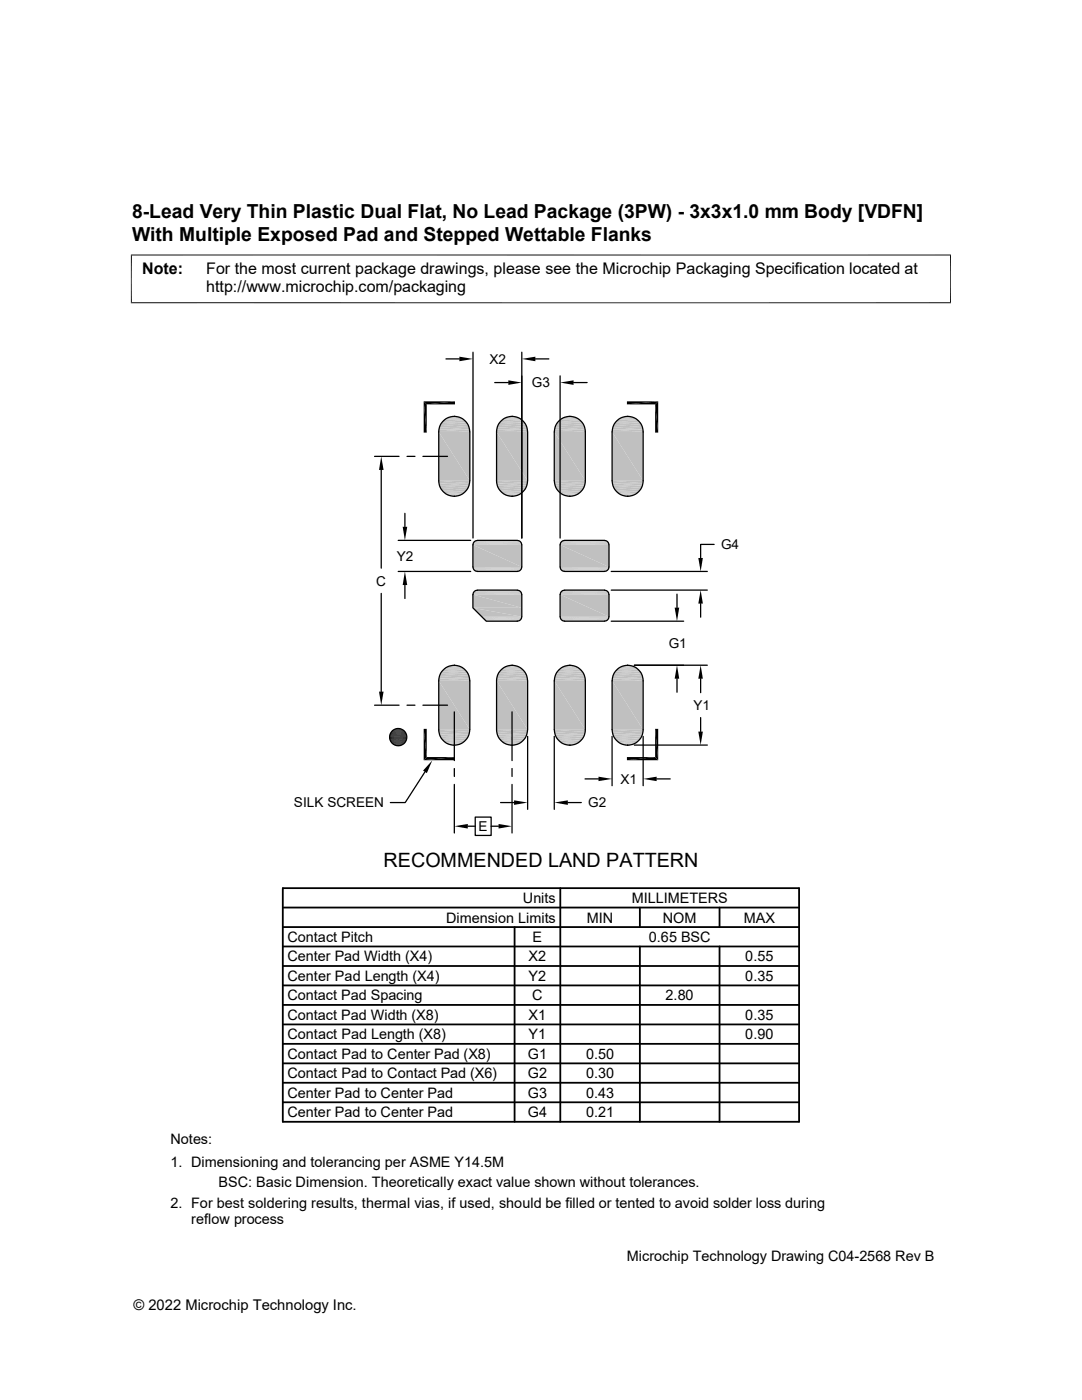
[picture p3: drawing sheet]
<svg xmlns="http://www.w3.org/2000/svg" width="216mm" height="279mm" viewBox="0 0 216 279" stroke-linecap="round" stroke-linejoin="round" font-family="sans-serif">
<g fill="#c0c0c0">
<path d="M90.2 83.1h.9z"/>
<path d="M101.7 83.1h1z"/>
<path d="M113.2 83.1h1z"/>
<path d="M124.8 83.1h.9z"/>
<path d="M124.3 83.2l.5-.1 1.4 .1z"/>
<path d="M124.8 83.1l1.4 .1z"/>
<path d="M112.8 83.2l.4-.1 1.5 .1z"/>
<path d="M113.2 83.1l1.5 .1z"/>
<path d="M101.2 83.2l.5-.1 1.4 .1z"/>
<path d="M101.7 83.1l1.4 .1z"/>
<path d="M89.7 83.2l.5-.1 1.4 .1z"/>
<path d="M90.2 83.1l1.4 .1z"/>
</g>
<path d="M89.2 83.3h2.9M100.8 83.3h2.8M112.3 83.3h2.8M123.8 83.3h2.8" fill="none" stroke="#c0c0c0" stroke-width=".2"/>
<path d="M88.8 83.6h3.7M100.4 83.6h3.6M111.9 83.6h3.6M123.4 83.6h3.7" fill="none" stroke="#c0c0c0" stroke-width=".25"/>
<path d="M88.5 83.9h4.3M100 83.9h4.4M111.5 83.9h4.4M123 83.9h4.4" fill="none" stroke="#c0c0c0" stroke-width=".32"/>
<path d="M88.1 84.2h5.1M99.7 84.2h5M111.2 84.2h5M122.7 84.2h5" fill="none" stroke="#c0c0c0" stroke-width=".36"/>
<path d="M87.9 84.6h5.5M99.4 84.6h5.5M110.9 84.6h5.6M122.5 84.6h5.5" fill="none" stroke="#c0c0c0" stroke-width=".42"/>
<path d="M87.7 85h5.9M99.2 85h5.9M110.7 85h5.9M122.3 85h5.9" fill="none" stroke="#c0c0c0" stroke-width=".44"/>
<g fill="#c0c0c0">
<path d="M122.3 85.2l6 .5h-6.1z"/>
<path d="M122.3 85.2h5.9l.1 .5z"/>
<path d="M110.7 85.2l6.1 .5h-6.2z"/>
<path d="M110.7 85.2h5.9l.2 .5z"/>
<path d="M99.2 85.2l6 .5h-6.1z"/>
<path d="M99.2 85.2h5.9l.1 .5z"/>
<path d="M87.7 85.2l6 .5h-6.1z"/>
<path d="M87.7 85.2h5.9l.1 .5z"/>
<path d="M122.2 85.7l6.1 .5h-6.2z"/>
<path d="M122.2 85.7h6.1v.5z"/>
<path d="M110.6 85.7l6.2 .5h-6.2z"/>
<path d="M110.6 85.7h6.2v.5z"/>
<path d="M99.1 85.7l6.2 .5h-6.2z"/>
<path d="M99.1 85.7h6.1l.1 .5z"/>
<path d="M87.6 85.7l6.1 .5h-6.2z"/>
<path d="M87.6 85.7h6.1v.5z"/>
<path d="M122.1 86.2l6.2 9.7h-6.2z"/>
<path d="M122.1 86.2h6.2v9.7z"/>
<path d="M110.6 86.2l6.2 9.7h-6.2z"/>
<path d="M110.6 86.2h6.2v9.7z"/>
<path d="M99.1 86.2l6.2 9.7h-6.2z"/>
<path d="M99.1 86.2h6.2v9.7z"/>
<path d="M87.5 86.2l6.2 9.7h-6.2z"/>
<path d="M87.5 86.2h6.2v9.7z"/>
<path d="M122.1 95.9l6.2 .5h-6.1z"/>
<path d="M122.1 95.9h6.2v.5z"/>
<path d="M110.6 95.9l6.2 .5h-6.2z"/>
<path d="M110.6 95.9h6.2v.5z"/>
<path d="M99.1 95.9l6.1 .5h-6.1z"/>
<path d="M99.1 95.9h6.2l-.1 .5z"/>
<path d="M87.5 95.9l6.2 .5h-6.1z"/>
<path d="M87.5 95.9h6.2v.5z"/>
<path d="M122.2 96.4l6 .5h-5.9z"/>
<path d="M122.2 96.4h6.1l-.1 .5z"/>
<path d="M110.6 96.4l6 .5h-5.9z"/>
<path d="M110.6 96.4h6.2l-.2 .5z"/>
<path d="M99.1 96.4l6 .5h-5.9z"/>
<path d="M99.1 96.4h6.1l-.1 .5z"/>
<path d="M87.6 96.4l6 .5h-5.9z"/>
<path d="M87.6 96.4h6.1l-.1 .5z"/>
</g>
<path d="M87.7 97.1h5.9M99.2 97.1h5.9M110.7 97.1h5.9M122.3 97.1h5.9" fill="none" stroke="#c0c0c0" stroke-width=".44"/>
<path d="M87.9 97.6h5.5M99.4 97.6h5.5M110.9 97.6h5.6M122.5 97.6h5.5" fill="none" stroke="#c0c0c0" stroke-width=".42"/>
<path d="M88.1 98h5.1M99.7 98h5M111.2 98h5M122.7 98h5" fill="none" stroke="#c0c0c0" stroke-width=".36"/>
<path d="M88.5 98.3h4.3M100 98.3h4.4M111.5 98.3h4.4M123 98.3h4.4" fill="none" stroke="#c0c0c0" stroke-width=".32"/>
<path d="M88.8 98.6h3.7M100.4 98.6h3.6M111.9 98.6h3.6M123.4 98.6h3.7" fill="none" stroke="#c0c0c0" stroke-width=".25"/>
<path d="M89.2 98.8h2.9M100.8 98.8h2.8M112.3 98.8h2.8M123.8 98.8h2.8" fill="none" stroke="#c0c0c0" stroke-width=".2"/>
<g fill="#c0c0c0">
<path d="M90.2 99h.9z"/>
<path d="M101.7 99h1z"/>
<path d="M113.2 99h1z"/>
<path d="M124.8 99h.9z"/>
<path d="M124.3 98.9l1.4 .1z"/>
<path d="M124.3 98.9h1.9l-.5 .1z"/>
<path d="M112.8 98.9l1.4 .1z"/>
<path d="M112.8 98.9h1.9l-.5 .1z"/>
<path d="M101.2 98.9l1.5 .1z"/>
<path d="M101.2 98.9h1.9l-.4 .1z"/>
<path d="M89.7 98.9l1.4 .1z"/>
<path d="M89.7 98.9h1.9l-.5 .1z"/>
</g>
<g fill="none" stroke="#c0c0c0" stroke-width=".2">
<path d="M94.4 108.7h9.7M94.4 108.5h9.7M94.4 108.4h9.7M94.5 108.2h9.5M94.6 108.1h9.3M94.7 108h9.1M94.8 107.9h8.9M95.1 107.9h8.3M111.8 108.7h9.7M111.8 108.5h9.7M111.8 108.4h9.7M111.9 108.2h9.5"/>
<path d="M112 108.1h9.3M112.1 108h9.1M112.2 107.9h8.9M112.5 107.9h8.3"/>
</g>
<g fill="#c0c0c0">
<path d="M111.8 108.7l9.7 4.5h-9.7z"/>
<path d="M111.8 108.7h9.7v4.5z"/>
<path d="M94.4 108.7l9.7 4.5h-9.7z"/>
<path d="M94.4 108.7h9.7v4.5z"/>
</g>
<g fill="none" stroke="#c0c0c0" stroke-width=".2">
<path d="M94.4 118.6h9.7M94.4 113.2h9.7M94.4 118.4h9.7M94.4 113.4h9.7M94.4 113.5h9.7M94.4 118.2h9.7M94.5 113.7h9.5M94.5 118.1h9.5M94.6 113.8h9.3M94.6 118h9.3M94.7 113.9h9.1M94.8 117.9h8.9"/>
<path d="M94.8 114h8.9M94.9 117.8h8.7M95 114h8.5M95.1 117.8h8.3M111.8 113.2h9.7M111.8 113.4h9.7M111.8 118.6h9.7M111.8 118.4h9.7M111.8 113.5h9.7M111.8 118.2h9.6M111.9 113.7h9.5M111.9 118.1h9.4"/>
<path d="M112 113.8h9.3M112 118h9.2M112.1 113.9h9.1M112.1 117.9h9M112.2 114h8.9M112.3 117.8h8.7M112.3 114h8.6M112.5 117.8h8.3"/>
</g>
<g fill="#c0c0c0">
<path d="M94.4 118.7l9.7 2.6h-9.7z"/>
<path d="M94.4 118.7h9.7v2.6z"/>
<path d="M111.8 118.7l9.7 4.4h-9.7z"/>
<path d="M111.8 118.7h9.7v4.4z"/>
<path d="M94.4 121.3l9.7 1.8h-8z"/>
<path d="M94.4 121.3h9.7v1.8z"/>
</g>
<g fill="none" stroke="#c0c0c0" stroke-width=".2">
<path d="M96.1 123.2h8M96.3 123.3h7.8M96.5 123.5h7.6M96.6 123.6h7.4M96.7 123.7h7.2M96.8 123.8h7M96.9 123.9h6.8M97 123.9h6.5M111.8 123.2h9.7M111.8 123.3h9.7M111.8 123.5h9.7M111.9 123.6h9.5"/>
<path d="M112 123.7h9.3M112.1 123.8h9.1M112.2 123.9h8.9M112.3 123.9h8.6"/>
</g>
<g fill="#c0c0c0">
<path d="M90.2 132.8h.9z"/>
<path d="M101.7 132.8h1z"/>
<path d="M113.2 132.8h1z"/>
<path d="M124.8 132.8h.9z"/>
<path d="M124.3 132.9l.5-.1 1.4 .1z"/>
<path d="M124.8 132.8l1.4 .1z"/>
<path d="M112.8 132.9l.4-.1 1.5 .1z"/>
<path d="M113.2 132.8l1.5 .1z"/>
<path d="M101.2 132.9l.5-.1 1.4 .1z"/>
<path d="M101.7 132.8l1.4 .1z"/>
<path d="M89.7 132.9l.5-.1 1.4 .1z"/>
<path d="M90.2 132.8l1.4 .1z"/>
</g>
<path d="M89.2 133h2.9M100.8 133h2.8M112.3 133h2.8M123.8 133h2.8" fill="none" stroke="#c0c0c0" stroke-width=".2"/>
<path d="M88.8 133.2h3.7M100.4 133.2h3.6M111.9 133.2h3.6M123.4 133.2h3.7" fill="none" stroke="#c0c0c0" stroke-width=".25"/>
<path d="M88.5 133.5h4.3M100 133.5h4.4M111.5 133.5h4.4M123 133.5h4.4" fill="none" stroke="#c0c0c0" stroke-width=".32"/>
<path d="M88.1 133.8h5.1M99.7 133.8h5M111.2 133.8h5M122.7 133.8h5" fill="none" stroke="#c0c0c0" stroke-width=".36"/>
<path d="M87.9 134.2h5.5M99.4 134.2h5.5M110.9 134.2h5.6M122.5 134.2h5.5" fill="none" stroke="#c0c0c0" stroke-width=".42"/>
<path d="M87.7 134.7h5.9M99.2 134.7h5.9M110.7 134.7h5.9M122.3 134.7h5.9" fill="none" stroke="#c0c0c0" stroke-width=".44"/>
<g fill="#c0c0c0">
<path d="M122.3 134.9l6 .5h-6.1z"/>
<path d="M122.3 134.9h5.9l.1 .5z"/>
<path d="M110.7 134.9l6.1 .5h-6.2z"/>
<path d="M110.7 134.9h5.9l.2 .5z"/>
<path d="M99.2 134.9l6 .5h-6.1z"/>
<path d="M99.2 134.9h5.9l.1 .5z"/>
<path d="M87.7 134.9l6 .5h-6.1z"/>
<path d="M87.7 134.9h5.9l.1 .5z"/>
<path d="M122.2 135.4l6.1 .5h-6.2z"/>
<path d="M122.2 135.4h6.1v.5z"/>
<path d="M110.6 135.4l6.2 .5h-6.2z"/>
<path d="M110.6 135.4h6.2v.5z"/>
<path d="M99.1 135.4l6.2 .5h-6.2z"/>
<path d="M99.1 135.4h6.1l.1 .5z"/>
<path d="M87.6 135.4l6.1 .5h-6.2z"/>
<path d="M87.6 135.4h6.1v.5z"/>
<path d="M122.1 135.9l6.2 9.7h-6.2z"/>
<path d="M122.1 135.9h6.2v9.7z"/>
<path d="M110.6 135.9l6.2 9.7h-6.2z"/>
<path d="M110.6 135.9h6.2v9.7z"/>
<path d="M99.1 135.9l6.2 9.7h-6.2z"/>
<path d="M99.1 135.9h6.2v9.7z"/>
<path d="M87.5 135.9l6.2 9.7h-6.2z"/>
<path d="M87.5 135.9h6.2v9.7z"/>
<path d="M122.1 145.6l6.2 .5h-6.1z"/>
<path d="M122.1 145.6h6.2v.5z"/>
<path d="M110.6 145.6l6.2 .5h-6.2z"/>
<path d="M110.6 145.6h6.2v.5z"/>
<path d="M99.1 145.6l6.1 .5h-6.1z"/>
<path d="M99.1 145.6h6.2l-.1 .5z"/>
<path d="M87.5 145.6l6.2 .5h-6.1z"/>
<path d="M87.5 145.6h6.2v.5z"/>
<path d="M122.2 146.1l6 .5h-5.9z"/>
<path d="M122.2 146.1h6.1l-.1 .5z"/>
<path d="M110.6 146.1l6 .5h-5.9z"/>
<path d="M110.6 146.1h6.2l-.2 .5z"/>
<path d="M99.1 146.1l6 .5h-5.9z"/>
<path d="M99.1 146.1h6.1l-.1 .5z"/>
<path d="M87.6 146.1l6 .5h-5.9z"/>
<path d="M87.6 146.1h6.1l-.1 .5z"/>
</g>
<path d="M87.7 146.8h5.9M99.2 146.8h5.9M110.7 146.8h5.9M122.3 146.8h5.9" fill="none" stroke="#c0c0c0" stroke-width=".44"/>
<path d="M87.9 147.2h5.5M99.4 147.2h5.5M110.9 147.2h5.6M122.5 147.2h5.5" fill="none" stroke="#c0c0c0" stroke-width=".42"/>
<path d="M88.1 147.6h5.1M99.7 147.6h5M111.2 147.6h5M122.7 147.6h5" fill="none" stroke="#c0c0c0" stroke-width=".36"/>
<path d="M88.5 148h4.3M100 148h4.4M111.5 148h4.4M123 148h4.4" fill="none" stroke="#c0c0c0" stroke-width=".32"/>
<path d="M88.8 148.3h3.7M100.4 148.3h3.6M111.9 148.3h3.6M123.4 148.3h3.7" fill="none" stroke="#c0c0c0" stroke-width=".25"/>
<path d="M89.2 148.5h2.9M100.8 148.5h2.8M112.3 148.5h2.8M123.8 148.5h2.8" fill="none" stroke="#c0c0c0" stroke-width=".2"/>
<g fill="#c0c0c0">
<path d="M90.2 148.7h.9z"/>
<path d="M101.7 148.7h1z"/>
<path d="M113.2 148.7h1z"/>
<path d="M124.8 148.7h.9z"/>
<path d="M124.3 148.6l1.4 .1z"/>
<path d="M124.3 148.6h1.9l-.5 .1z"/>
<path d="M112.8 148.6l1.4 .1z"/>
<path d="M112.8 148.6h1.9l-.5 .1z"/>
<path d="M101.2 148.6l1.5 .1z"/>
<path d="M101.2 148.6h1.9l-.4 .1z"/>
<path d="M89.7 148.6l1.4 .1z"/>
<path d="M89.7 148.6h1.9l-.5 .1z"/>
</g>
<g fill="none" stroke="#000" stroke-width=".25">
<path d="M89 71.6h2.7M94.4 70.3v37.1M98.7 76.3h2.7M104.1 70.3v37.1M106.8 71.6h2.7M111.8 75v32.4M114.4 76.3h2.8M74.7 91.1h4.9M76.1 93.8v19.6M81.2 91.1h1.6M84.4 91.1h4.9M88.5 84a3.1 3.1 0 0 1 3.3-.7 3.1 3.1 0 0 1 1.9 2.9v9.7a3.1 3.1 0 0 1-3.1 3.1 3.1 3.1 0 0 1-3.1-3.1l.1-10 .2-1z"/>
<path d="M90.6 99.1h.1M90.6 83.1h.1M102.2 83.1a3.1 3.1 0 0 0-3.1 3.1v9.7a3.1 3.1 0 0 0 3.1 3.1 3.1 3.1 0 0 0 3.1-3.1M102.2 99.1h.1M102.2 83.1h.1M102.2 83.1a3.1 3.1 0 0 1 3.1 3.1M105.3 86.2v9.7M111.5 84a3.1 3.1 0 0 1 3.4-.7 3.1 3.1 0 0 1 1.9 2.9v9.7a3.1 3.1 0 0 1-3.1 3.1 3.1 3.1 0 0 1-3.1-3.1v-9.7l.3-1.3zM113.7 99.1h.1M113.7 83.1h.1M122.1 86.2v9.7M125.2 83.1a3.1 3.1 0 0 0-3 3.1"/>
<path d="M125.2 99.1h.1M125.2 83.1h.1M125.2 83.1a3.1 3.1 0 0 1 3.1 3.1v9.7a3.1 3.1 0 0 1-3.1 3.1 3.1 3.1 0 0 1-3-3.1M76.1 118.4v19.6M79.5 107.8h14.4M79.5 114h14.4M80.8 102.4v2.7M80.8 116.8v2.6M94.6 108.1l.6-.2h8a.9 .9 0 0 1 .9 .8v4.5a.9 .9 0 0 1-.9 .8h-7.9a.9 .9 0 0 1-.9-.8v-4.5zM94.6 118l.6-.2h8a.9 .9 0 0 1 .9 .9v4.4a.9 .9 0 0 1-.9 .9h-6.2l-2.6-2.7v-2.6zM111.8 108.7v4.5M111.8 118.7v4.4"/>
<path d="M111.8 118.7a.87 .87 0 0 1 .8-.9h8a.9 .9 0 0 1 .9 .9v4.4a.9 .9 0 0 1-.9 .9h-8a.9 .9 0 0 1-.8-.9M111.8 108.7a.87 .87 0 0 1 .8-.8l8-.1a.9 .9 0 0 1 .9 .9v4.5a.9 .9 0 0 1-.9 .8h-8a.9 .9 0 0 1-.8-.8M122 117.8h19.1M122 114h19.1M135.1 118.6v2.7M142.5 108.6h-2.7v2.8M88.5 133.7a3.1 3.1 0 0 1 3.3-.7 3.1 3.1 0 0 1 1.9 2.9v9.7a3.1 3.1 0 0 1-3.1 3.1 3.1 3.1 0 0 1-3.1-3.1l.1-10.1 .2-1zM90.6 132.8h.1M102.2 132.8h.1M105.3 135.9a3.1 3.1 0 0 0-3.1-3.1 3.1 3.1 0 0 0-3.1 3.1v9.7a3.1 3.1 0 0 0 3.1 3.1M105.3 135.9v9.7M111.5 133.7a3.1 3.1 0 0 1 3.4-.7 3.1 3.1 0 0 1 1.9 2.9v9.7a3.1 3.1 0 0 1-3.1 3.1 3.1 3.1 0 0 1-3.1-3.1v-10.1l.3-1z"/>
<path d="M113.7 132.8h.1M122 124h14.4M122.1 135.9v9.7M122.2 135.9a3.1 3.1 0 0 1 3-3.1 3.1 3.1 0 0 1 3.1 3.1v9.7a3.1 3.1 0 0 1-3.1 3.1M125.2 132.8h.1M126.6 132.8h14.5M135.1 135.4v2.8M139.8 120.5v2.7M139.8 135.4v2.8M74.7 140.7h4.9M81.2 140.7h1.6M84.4 140.7h4.9"/>
<path d="M84.8 154.1l-3.9 6.1h-3M90.6 148.7h.1M90.7 142.1v9.7M90.7 153.4v1.6M90.7 156.5v9.7M102.2 148.7h.1M102.2 142.1v9.7M102.2 153.4v1.6M102.2 156.5v9.7M105.3 145.6a3.1 3.1 0 0 1-3.1 3.1M105.3 147v14.5M110.6 147v14.5"/>
<path d="M113.7 148.7h.1M116.7 155.4h2.7M122.1 147v9.8M122.2 145.6a3.1 3.1 0 0 0 3 3.1M125.2 148.7h.1M126.6 148.7h14.5M128.3 147v9.8M131 155.4h2.7M139.8 143.2v2.8M93.3 164.9h1.5M94.8 163.1h3.2v3.6h-3.2zM98 164.9h1.5"/>
<path d="M99.9 160.2h2.7M113.3 160.2h2.7"/>
<circle cx="79.5" cy="147.1" r="1.71"/>
</g>
<g fill="none" stroke="#000" stroke-width=".36">
<path d="M56.4 177.2h103v46.7h-103zM111.8 177.2v46.7M56.4 181.1h103M56.4 185h103M56.4 192.8h103M56.4 188.9h103M56.4 196.7h103M102.7 185v38.9M127.7 181.1v3.9M127.7 188.9v35M143.6 181.1v3.9M143.6 188.9v35"/>
<path d="M56.4 204.4h103M56.4 208.3h103M56.4 200.6h103M56.4 220h103M56.4 216.1h103M56.4 212.2h103"/>
</g>
<g fill="#000">
<path d="M91.7 71.2l2.7 .4-2.7 .5zM101.4 75.9l2.7 .4-2.7 .5zM104.1 71.6l2.7-.4v.9zM111.8 76.3l2.6-.4v.9zM76.1 91.1l.4 2.7h-.9zM84.5 80.1l.7 6.2h-.7zM84.5 80.1h6.3l-5.6 .6zM84.5 80.1l.7 .6v5.6zM85.2 80.7l5.6-.6v.6zM130.7 80.7l.6 5.6h-.6zM125.1 80.7l6.2-.6-.6 .6zM131.3 80.1v6.2l-.6-5.6z"/>
<path d="M125.1 80.1h6.2l-6.2 .6zM80.3 105.1h1l-.5 2.7zM80.8 114l.5 2.8h-1zM139.3 111.4h1l-.5 2.6zM75.6 138h.9l-.4 2.7zM135.1 132.8l.4 2.6h-.9zM134.6 121.3h.9l-.4 2.7zM139.8 132.8l.5 2.6h-1zM139.8 117.8l.5 2.7h-1zM78.5 148.5l1.8 .1zM78.5 148.5h2zM78.5 145.7h2z"/>
<path d="M78.6 145.6l1.9 .1zM78.6 148.6l1.6 .1zM78.6 148.6h1.7zM78.6 145.6h1.7zM78.8 145.5l1.5 .1zM78.8 148.7h1.2zM78.8 148.7h1.4zM78.8 145.5h1.4zM78.9 145.5h1.3zM78.9 148.7l1 .1zM78.9 148.7h1.1zM78.9 145.5h1.1z"/>
<path d="M79.1 145.4l.9 .1zM79.1 148.8h.6zM79.1 148.8h.8zM79.1 145.4h.8zM79.2 145.4h.7zM79.2 148.8h.5zM79.2 145.4h.5zM86.3 151.8l-1.1 2.5-.8-.5zM84.5 145.5l.7 5.6-.7 .6zM84.5 151.7l6.3-.6v.6zM84.5 145.5h.7v5.6zM85.2 151.1h5.6l-6.3 .6z"/>
<path d="M102.6 159.7l2.7 .5-2.7 .4zM110.6 160.2l2.7-.5v.9zM119.4 155l2.7 .4-2.7 .5zM130.7 145.5l.6 6.2-.6-.6zM125.1 151.1h5.6l-5.6 .6zM128.3 155.4l2.7-.4v.9zM130.7 145.5h.6v6.2zM125.1 151.7l5.6-.6 .6 .6zM139.3 146h1l-.5 2.7zM90.7 164.9l2.6-.5v1zM99.5 164.4l2.7 .5-2.7 .5z"/>
</g>
<g fill="none" stroke="#000" stroke-width=".2">
<path d="M26.1 50.9h163.7M26.2 50.8v9.7M189.7 50.8v9.7M26.1 60.4h163.7M77.7 146.9h3.5M77.7 147h3.5M77.7 147.2h3.5M77.7 147.4h3.5M77.8 146.7h3.4M77.8 147.5h3.4M77.8 146.5h3.3M77.8 147.7h3.3"/>
<path d="M77.9 147.8h3.1M77.9 146.4h3.1M77.9 148h3.1M77.9 146.3h3.1M78 146.1h2.9M78 148.1h2.9M78.1 148.3h2.7M78.1 146h2.7M78.2 148.4h2.5M78.2 145.9h2.5M78.3 145.8h2.3M78.3 148.5h2.3"/>
</g>
<g font-size="3.9">
<text x="26.4" y="43.5">8-Lead Very Thin Plastic Dual Flat, No Lead Package (3PW) - 3x3x1.0 mm Body [VDFN]</text>
<text x="26.4" y="48.1">With Multiple Exposed Pad and Stepped Wettable Flanks</text>
<text x="76.5" y="173.1">RECOMMENDED LAND PATTERN</text>
</g>
<g font-size="3.2">
<text x="28.4" y="54.7">Note:</text>
<text x="41.1" y="58.3">http://www.microchip.com/packaging</text>
<text x="41.1" y="54.7">For the most current package drawings, please see the Microchip Packaging Specification located at</text>
</g>
<g font-size="2.9">
<text x="89" y="184.1">Dimension Limits</text>
<text x="104.3" y="180.2">Units</text>
<text x="117.1" y="184.1">MIN</text>
<text x="126" y="180.2">MILLIMETERS</text>
<text x="132.3" y="184.1">NOM</text>
<text x="148.4" y="184.1">MAX</text>
<text x="57.3" y="191.9">Center Pad Width (X4)</text>
<text x="57.3" y="188">Contact Pitch</text>
<text x="105.5" y="191.9">X2</text>
<text x="106.3" y="188">E</text>
<text x="129.5" y="188">0.65 BSC</text>
<text x="148.7" y="191.9">0.55</text>
<text x="57.3" y="195.7">Center Pad Length (X4)</text>
<text x="105.5" y="195.7">Y2</text>
<text x="148.7" y="195.7">0.35</text>
<text x="57.3" y="199.6">Contact Pad Spacing</text>
<text x="57.3" y="203.5">Contact Pad Width (X8)</text>
<text x="105.5" y="203.5">X1</text>
<text x="106.2" y="199.6">C</text>
<text x="132.8" y="199.6">2.80</text>
<text x="148.7" y="203.5">0.35</text>
<text x="57.3" y="207.4">Contact Pad Length (X8)</text>
<text x="105.5" y="207.4">Y1</text>
<text x="148.7" y="207.4">0.90</text>
<text x="57.3" y="215.2">Contact Pad to Contact Pad (X6)</text>
<text x="57.3" y="211.3">Contact Pad to Center Pad (X8)</text>
<text x="105.3" y="211.3">G1</text>
<text x="105.3" y="215.2">G2</text>
<text x="116.9" y="211.3">0.50</text>
<text x="116.9" y="215.2">0.30</text>
<text x="57.3" y="219.1">Center Pad to Center Pad</text>
<text x="105.3" y="219.1">G3</text>
<text x="116.9" y="219.1">0.43</text>
<text x="57.3" y="222.9">Center Pad to Center Pad</text>
<text x="105.3" y="222.9">G4</text>
<text x="116.9" y="222.9">0.21</text>
<text x="34" y="228.3">Notes:</text>
<text x="34" y="232.9">1. Dimensioning and tolerancing per ASME Y14.5M</text>
<text x="43.6" y="237">BSC: Basic Dimension. Theoretically exact value shown without tolerances.</text>
<text x="34" y="241">2. For best soldering results, thermal vias, if used, should be filled or tented to avoid solder loss during</text>
<text x="38.1" y="244.3">reflow process</text>
<text x="125.1" y="251.7">Microchip Technology Drawing C04-2568 Rev B</text>
<text x="26.6" y="261.3">© 2022 Microchip Technology Inc.</text>
</g>
<g font-size="2.7">
<text x="97.7" y="72.6">X2</text>
<text x="106.1" y="77.3">G3</text>
<text x="79.2" y="111.9">Y2</text>
<text x="143.9" y="109.6">G4</text>
<text x="75.1" y="116.9">C</text>
<text x="133.4" y="129.3">G1</text>
<text x="138.4" y="141.7">Y1</text>
<text x="58.7" y="161.1">SILK SCREEN</text>
<text x="117.4" y="161.1">G2</text>
<text x="123.8" y="156.4">X1</text>
<text x="95.5" y="165.9">E</text>
</g>
</svg>
